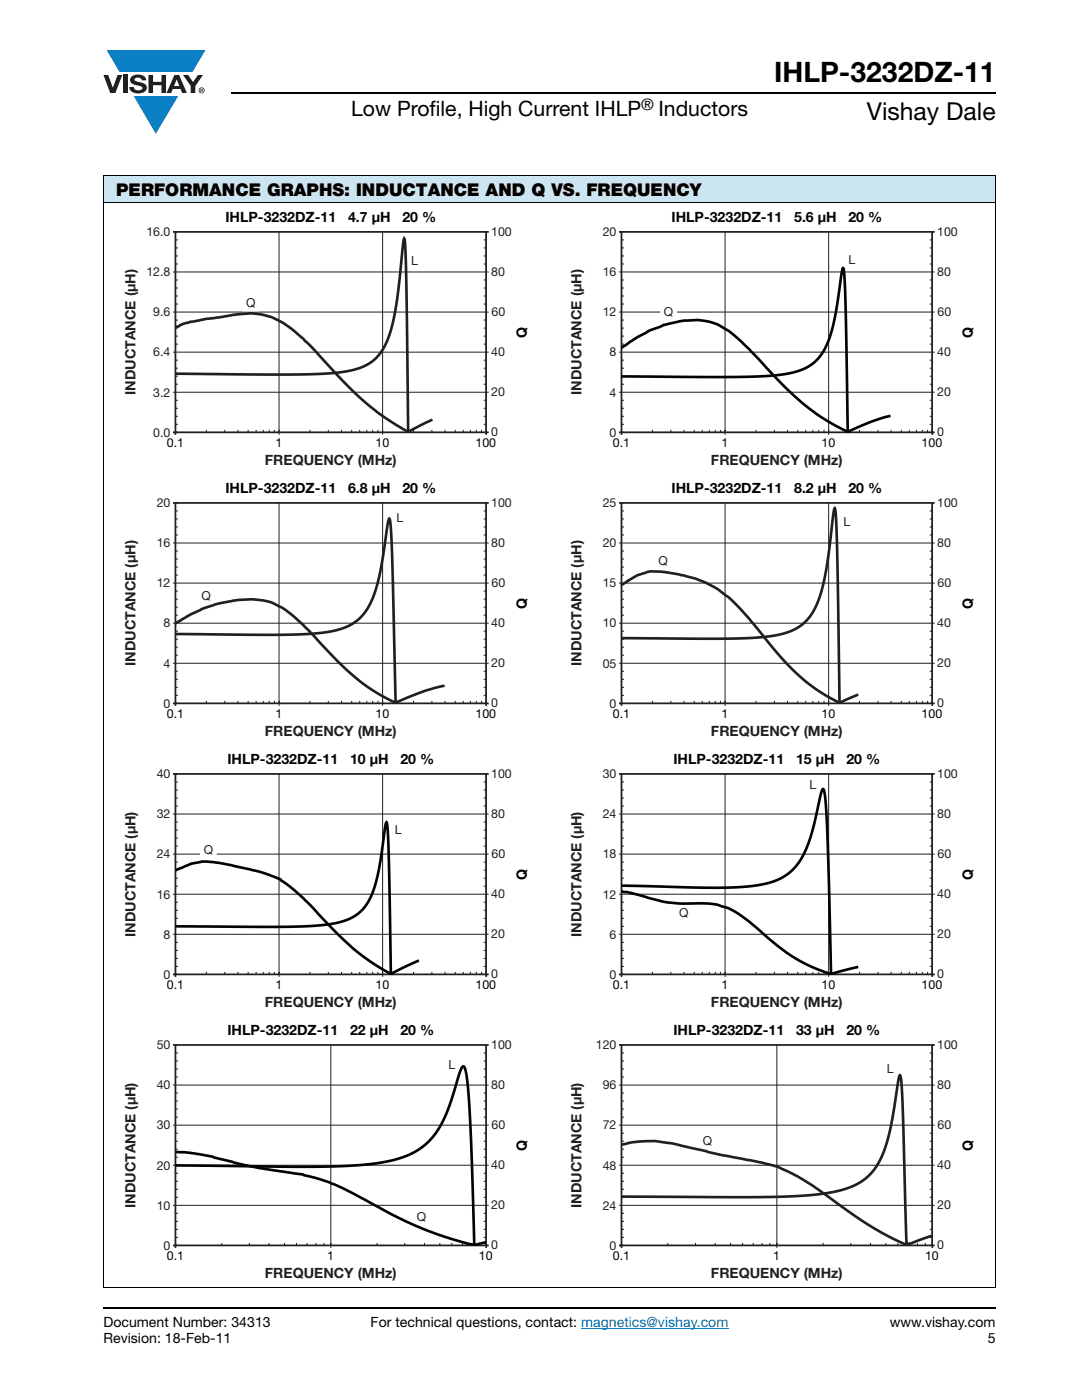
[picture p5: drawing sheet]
<svg xmlns="http://www.w3.org/2000/svg" width="216mm" height="279mm" viewBox="0 0 216 279" stroke-linecap="round" stroke-linejoin="round" font-family="sans-serif">
<g fill="#0a7fc3">
<path d="M21.3 10h19.7l-2.6 4.3h-1.1h-13.5z"/>
<path d="M26.7 19.2h8.9l-4.5 7.5z"/>
</g>
<g fill="#231f20">
<path d="M20.6 15h1l.9 2.5 1-2.5h.9l-1.4 3.6h-1z"/>
<path d="M24.6 15h.9v3.6h-.9z"/>
<path d="M26.3 15.3a2.1 2.1 0 0 1 2.8 .3l.1 .4h-.9a.79 .79 0 0 0-.7-.5 .79 .79 0 0 0-.8 .4l.3 .3 1 .2a1.08 1.08 0 0 1 1.2 1 1.08 1.08 0 0 1-1.1 1.2 1.73 1.73 0 0 1-2.4-1.2h.9a.96 .96 0 0 0 .8 .6 .96 .96 0 0 0 .9-.4 1.31 1.31 0 0 0-1.2-.6 1.03 1.03 0 0 1-1.1-.6 1.03 1.03 0 0 1 .2-1.1z"/>
<path d="M29.6 15h.9v1.3h1.7v-1.3h.9v3.6h-.9v-1.6h-1.7v1.6h-.9z"/>
<path d="M36.5 15h1.1l.9 1.4 1-1.4h1l-1.5 2.2v1.4h-.9v-1.4z"/>
<path d="M35.3 15.9l.5 1.3h-1.1zM34.8 15l-1.6 3.6h1l.3-.8h1.5l.3 .8h1l-1.6-3.6z"/>
<path d="M39.8 18a.46 .46 0 0 1 .9 0 .46 .46 0 0 1-.9 0zM39.6 18a.6 .6 0 0 0 1.2 0 .6 .6 0 0 0-1.2 0z"/>
<path d="M40.1 17.8h.2v.2h-.2zM40 17.7v.7h.1v-.3l.4 .3-.2-.3 .2-.2-.1-.2z"/>
</g>
<path d="M116 265.1h29.4" fill="none" stroke="#007ec4" stroke-width=".2"/>
<path d="M46.1 18.6h152.5M20.6 261h178" fill="none" stroke="#000" stroke-width=".36"/>
<path d="M20.6 35h178v5.5h-178z" fill="#cce5f3"/>
<path d="M20.6 35h178.1M20.6 35.1v221.7M198.6 35.1v221.7M20.6 40.5h178.1M20.6 256.9h178.1" fill="none" stroke="#000" stroke-width=".2"/>
<path d="M24.7 41.9h81v51.5h-81z" fill="#fff"/>
<g fill="none" stroke="#231f20" stroke-width=".2">
<path d="M34.5 54.3h62.5M35 55.9h.5M35 57.5h.5M35 59.1h.5M35 47.9h.5M35 49.5h.5M35 51.1h.5M35 52.7h.5M34.5 62.3h62.5M34.5 78.3h62.5M35 63.9h.5M35 65.5h.5"/>
<path d="M35 67.1h.5M35 68.7h.5M35 71.9h.5M35 73.5h.5M35 75.1h.5M35 76.7h.5M35 79.9h.5M35 60.7h.5M97 70.3h-62.5M35 81.5h.5M35 83.1h.5M35 84.7h.5"/>
</g>
<path d="M34.5 46.3h.5M35 46.3h62v40h-62zM34.5 86.3h.5" fill="none" stroke="#231f20" stroke-width=".35"/>
<path d="M48.5 59h3v3h-3z" fill="#fff"/>
<path d="M48.5 59h3v3h-3z" fill="none" stroke="#fff" stroke-width=".35"/>
<path d="M81.2 50.7h3v3h-3z" fill="#fff"/>
<path d="M81.2 50.7h3v3h-3z" fill="none" stroke="#fff" stroke-width=".35"/>
<path d="M97 46.3h.5M35 86.3v.5M97.5 86.3h-.5v.5" fill="none" stroke="#231f20" stroke-width=".35"/>
<g fill="none" stroke="#231f20" stroke-width=".2">
<path d="M55.7 46.3v40.5M76.3 46.3v40.5M96.5 55.9h.5M96.5 57.5h.5M96.5 59.1h.5M96.5 47.9h.5M96.5 49.5h.5M96.5 51.1h.5M96.5 52.7h.5M97 54.3h.5M96.5 63.9h.5M96.5 65.5h.5"/>
<path d="M96.5 67.1h.5M96.5 68.7h.5M96.5 71.9h.5M96.5 73.5h.5M96.5 75.1h.5M96.5 76.7h.5M96.5 79.9h.5M96.5 60.7h.5M97 62.3h.5M97 78.3h.5M97 70.3h.5M35 85.8v.5"/>
<path d="M41.2 85.8v.5M44.9 85.8v.5M47.5 85.8v.5M49.5 85.8v.5M51.1 85.8v.5M52.5 85.8v.5M53.7 85.8v.5M54.8 85.8v.5M61.8 85.8v.5M65.5 85.8v.5M68.1 85.8v.5M70.2 85.8v.5"/>
<path d="M71.8 85.8v.5M73.2 85.8v.5M74.4 85.8v.5M75.4 85.8v.5M82.5 85.8v.5M86.2 85.8v.5M88.8 85.8v.5M90.8 85.8v.5M92.4 85.8v.5M93.9 85.8v.5M95 85.8v.5M96.1 85.8v.5"/>
<path d="M96.5 81.5h.5M96.5 83.1h.5M96.5 84.7h.5M97 85.8v.5"/>
</g>
<path d="M35 74.6l20.4 .2 9-.2 3.1-.3 2.4-.3 2-.6 1.6-.8 1.4-1 1.3-1.6 1-1.9 .8-2.1 .6-2.7 .6-3.1 1.4-12.6a156.1 156.1 0 0 1 .6 16.1l.2 22.6M35 65.1a1.11 1.11 0 0 0 1.2-.3l1.9-.6 2.8-.5 6.9-1 3-.1 1.4 .2 2.1 .6 2.5 1.2 3.7 3 8 8.5 4.5 4.3 3.4 2.6 4.3 2.8a.89 .89 0 0 0 1.5 0l4.1-2" fill="none" stroke="#231f20" stroke-width=".53"/>
<path d="M113.7 41.9h81v51.5h-81z" fill="#fff"/>
<g fill="none" stroke="#231f20" stroke-width=".2">
<path d="M123.5 54.3h62.5M124 55.9h.5M124 57.5h.5M124 59.1h.5M124 47.9h.5M124 49.5h.5M124 51.1h.5M124 52.7h.5M123.5 62.3h62.5M123.5 78.3h62.5M124 63.9h.5M124 65.5h.5"/>
<path d="M124 67.1h.5M124 68.7h.5M124 71.9h.5M124 73.5h.5M124 75.1h.5M124 76.7h.5M124 79.9h.5M124 60.7h.5M186 70.3h-62.5M124 81.5h.5M124 83.1h.5M124 84.7h.5"/>
</g>
<path d="M123.5 46.3h.5M124 46.3h62v40h-62zM123.5 86.3h.5" fill="none" stroke="#231f20" stroke-width=".35"/>
<path d="M131.9 60.8h3v3h-3z" fill="#fff"/>
<path d="M131.9 60.8h3v3h-3z" fill="none" stroke="#fff" stroke-width=".35"/>
<path d="M168.5 50.5h3v3h-3z" fill="#fff"/>
<path d="M168.5 50.5h3v3h-3z" fill="none" stroke="#fff" stroke-width=".35"/>
<path d="M186 46.3h.5M124 86.3v.5M186.5 86.3h-.5v.5" fill="none" stroke="#231f20" stroke-width=".35"/>
<g fill="none" stroke="#231f20" stroke-width=".2">
<path d="M144.7 46.3v40.5M165.3 46.3v40.5M185.5 55.9h.5M185.5 57.5h.5M185.5 59.1h.5M185.5 47.9h.5M185.5 49.5h.5M185.5 51.1h.5M185.5 52.7h.5M186 54.3h.5M185.5 63.9h.5M185.5 65.5h.5"/>
<path d="M185.5 67.1h.5M185.5 68.7h.5M185.5 71.9h.5M185.5 73.5h.5M185.5 75.1h.5M185.5 76.7h.5M185.5 79.9h.5M185.5 60.7h.5M186 62.3h.5M186 78.3h.5M186 70.3h.5M124 85.8v.5"/>
<path d="M130.2 85.8v.5M133.9 85.8v.5M136.5 85.8v.5M138.5 85.8v.5M140.1 85.8v.5M141.5 85.8v.5M142.7 85.8v.5M143.8 85.8v.5M150.8 85.8v.5M154.5 85.8v.5M157.1 85.8v.5M159.2 85.8v.5"/>
<path d="M160.8 85.8v.5M162.2 85.8v.5M163.4 85.8v.5M164.4 85.8v.5M171.5 85.8v.5M175.2 85.8v.5M177.8 85.8v.5M179.8 85.8v.5M181.4 85.8v.5M182.9 85.8v.5M184 85.8v.5M185.1 85.8v.5"/>
<path d="M185.5 81.5h.5M185.5 83.1h.5M185.5 84.7h.5M186 85.8v.5"/>
</g>
<path d="M124 75.1l19.5 .2 8.1-.2 5.4-.5 2-.5 1.7-.6 1.6-1 1.1-1.1 1-1.5 1-2 1.2-4.6 1.3-8.8 .3-1a96.5 96.5 0 0 1 .6 12.7l.4 20.1M124 69.4l3.1-2.1 2.4-1.3 3-1.2 3.9-.8 2.6-.1 2.2 .2 1.5 .4 2.7 1.5 2 1.7 2.1 2 7.1 7.5 3.6 3.3 3.7 2.7 4.5 2.6a1.49 1.49 0 0 0 1.9-.2l3.9-1.6 3.5-1" fill="none" stroke="#020303" stroke-width=".53"/>
<path d="M24.7 96h81v51.5h-81z" fill="#fff"/>
<g fill="none" stroke="#231f20" stroke-width=".2">
<path d="M34.5 108.4h62.5M34.5 116.4h62.5M35 118h.5M35 119.6h.5M35 110h.5M35 111.6h.5M35 113.2h.5M35 114.8h.5M35 102h.5M35 103.6h.5M35 105.2h.5M35 106.8h.5"/>
<path d="M34.5 124.4h62.5M34.5 132.4h62.5M35 121.2h.5M35 122.8h.5M35 126h.5M35 127.6h.5M35 129.2h.5M35 130.8h.5M35 134h.5M35 135.6h.5M35 137.2h.5M35 138.8h.5"/>
</g>
<path d="M34.5 100.4h.5M35 100.4h62v40h-62zM34.5 140.4h.5" fill="none" stroke="#231f20" stroke-width=".35"/>
<path d="M39.7 117.6h3v3h-3z" fill="#fff"/>
<path d="M39.7 117.6h3v3h-3z" fill="none" stroke="#fff" stroke-width=".35"/>
<path d="M78.3 102h3v3h-3z" fill="#fff"/>
<path d="M78.3 102h3v3h-3z" fill="none" stroke="#fff" stroke-width=".35"/>
<path d="M97 100.4h.5M35 140.4v.5M97.5 140.4h-.5v.5" fill="none" stroke="#231f20" stroke-width=".35"/>
<g fill="none" stroke="#231f20" stroke-width=".2">
<path d="M55.7 100.4v40.5M76.3 100.4v40.5M96.5 118h.5M96.5 119.6h.5M96.5 110h.5M96.5 111.6h.5M96.5 113.2h.5M96.5 114.8h.5M96.5 102h.5M96.5 103.6h.5M96.5 105.2h.5M96.5 106.8h.5"/>
<path d="M97 108.4h.5M97 116.4h.5M35 139.9v.5M41.2 139.9v.5M44.9 139.9v.5M47.5 139.9v.5M49.5 139.9v.5M51.1 139.9v.5M52.5 139.9v.5M53.7 139.9v.5M54.8 139.9v.5M61.8 139.9v.5"/>
<path d="M65.5 139.9v.5M68.1 139.9v.5M70.2 139.9v.5M71.8 139.9v.5M73.2 139.9v.5M74.4 139.9v.5M75.4 139.9v.5M82.5 139.9v.5M86.2 139.9v.5M88.8 139.9v.5M90.8 139.9v.5M92.4 139.9v.5"/>
<path d="M93.9 139.9v.5M95 139.9v.5M96.1 139.9v.5M96.5 121.2h.5M96.5 122.8h.5M96.5 126h.5M96.5 127.6h.5M96.5 129.2h.5M96.5 130.8h.5M96.5 134h.5M96.5 135.6h.5M96.5 137.2h.5"/>
<path d="M96.5 138.8h.5M97 139.9v.5M97 132.4h.5M97 124.4h.5"/>
</g>
<path d="M35 126.5l18.1 .2 7.9-.1 5.3-.6 1.9-.6 1.7-.7 1.6-1 1.2-1.4 1.1-1.7 .9-2 1.2-4.9 1.4-9 .4-1.2a90.3 90.3 0 0 1 .7 12.3l.5 24.6M35 124.4l3.1-1.8 2.1-1 3-1.1 4.6-.8 2.8-.1 2.5 .3 1.2 .4 1.8 .9 1.7 1.2 2.8 2.4 6.6 7 3.2 3 3.7 2.8 4.3 2.4h1l5.6-2.2 3.7-1" fill="none" stroke="#231f20" stroke-width=".53"/>
<path d="M113.7 96h81v51.5h-81z" fill="#fff"/>
<g fill="none" stroke="#231f20" stroke-width=".2">
<path d="M123.5 108.4h62.5M123.5 116.4h62.5M124 118h.5M124 119.6h.5M124 110h.5M124 111.6h.5M124 113.2h.5M124 114.8h.5M124 102h.5M124 103.6h.5M124 105.2h.5M124 106.8h.5"/>
<path d="M123.5 124.4h62.5M123.5 132.4h62.5M124 121.2h.5M124 122.8h.5M124 126h.5M124 127.6h.5M124 129.2h.5M124 130.8h.5M124 134h.5M124 135.6h.5M124 137.2h.5M124 138.8h.5"/>
</g>
<path d="M123.5 100.4h.5M124 100.4h62v40h-62zM123.5 140.4h.5" fill="none" stroke="#231f20" stroke-width=".35"/>
<path d="M130.9 110.6h3v3h-3z" fill="#fff"/>
<path d="M130.9 110.6h3v3h-3z" fill="none" stroke="#fff" stroke-width=".35"/>
<path d="M167.5 102.8h3v3h-3z" fill="#fff"/>
<path d="M167.5 102.8h3v3h-3z" fill="none" stroke="#fff" stroke-width=".35"/>
<path d="M186 100.4h.5M124 140.4v.5M186.5 140.4h-.5v.5" fill="none" stroke="#231f20" stroke-width=".35"/>
<g fill="none" stroke="#231f20" stroke-width=".2">
<path d="M144.7 100.4v40.5M165.3 100.4v40.5M185.5 118h.5M185.5 119.6h.5M185.5 110h.5M185.5 111.6h.5M185.5 113.2h.5M185.5 114.8h.5M185.5 102h.5M185.5 103.6h.5M185.5 105.2h.5M185.5 106.8h.5"/>
<path d="M186 108.4h.5M186 116.4h.5M124 139.9v.5M130.2 139.9v.5M133.9 139.9v.5M136.5 139.9v.5M138.5 139.9v.5M140.1 139.9v.5M141.5 139.9v.5M142.7 139.9v.5M143.8 139.9v.5M150.8 139.9v.5"/>
<path d="M154.5 139.9v.5M157.1 139.9v.5M159.2 139.9v.5M160.8 139.9v.5M162.2 139.9v.5M163.4 139.9v.5M164.4 139.9v.5M171.5 139.9v.5M175.2 139.9v.5M177.8 139.9v.5M179.8 139.9v.5M181.4 139.9v.5"/>
<path d="M182.9 139.9v.5M184 139.9v.5M185.1 139.9v.5M185.5 121.2h.5M185.5 122.8h.5M185.5 126h.5M185.5 127.6h.5M185.5 129.2h.5M185.5 130.8h.5M185.5 134h.5M185.5 135.6h.5M185.5 137.2h.5"/>
<path d="M185.5 138.8h.5M186 132.4h.5M186 124.4h.5M186 139.9v.5"/>
</g>
<path d="M124 116.8l3.2-2 2.7-.8 2.7 .1 4.1 .8 2.2 .6 2 .8 1.6 .9 2.9 2 2.2 2.2 1.9 2.1 6.1 7.4 3.4 3.5 3.5 2.9 4.3 2.6a1.75 1.75 0 0 0 2-.3l2.5-1M124 127.4l18.6 .1 7.7-.2 3-.3 2.3-.4 2-.6 1.6-.7 1.5-1.2 1.2-1.5 1-1.9 .8-2.2 1.3-5.6 1.3-10.2 .3-1.3 .2 2.2 .2 5.9 .5 30.9" fill="none" stroke="#231f20" stroke-width=".53"/>
<path d="M24.7 150.1h81v51.4h-81z" fill="#fff"/>
<g fill="none" stroke="#231f20" stroke-width=".2">
<path d="M35 156.1h.5M35 157.7h.5M35 159.3h.5M34.5 162.5h62.5M34.5 170.5h62.5M35 172.1h.5M35 173.7h.5M35 175.3h.5M35 176.9h.5M35 164.1h.5M35 165.7h.5M35 167.3h.5"/>
<path d="M35 168.9h.5M35 160.9h.5M97 178.5h-62.5M34.5 186.5h62.5M35 180.1h.5M35 181.7h.5M35 183.3h.5M35 184.9h.5M35 188.1h.5M35 189.7h.5M35 191.3h.5M35 192.9h.5"/>
</g>
<path d="M34.5 154.5h.5M35 154.5h62v40h-62zM34.5 194.5h.5" fill="none" stroke="#231f20" stroke-width=".35"/>
<path d="M40.1 168.3h3v3h-3z" fill="#fff"/>
<path d="M40.1 168.3h3v3h-3z" fill="none" stroke="#fff" stroke-width=".35"/>
<path d="M78 164.2h3v3h-3z" fill="#fff"/>
<path d="M78 164.2h3v3h-3z" fill="none" stroke="#fff" stroke-width=".35"/>
<path d="M97 154.5h.5M35 194.5v.5M97.5 194.5h-.5v.5" fill="none" stroke="#231f20" stroke-width=".35"/>
<g fill="none" stroke="#231f20" stroke-width=".2">
<path d="M55.7 154.5v40.5M76.3 154.5v40.5M96.5 156.1h.5M96.5 157.7h.5M96.5 159.3h.5M96.5 172.1h.5M96.5 173.7h.5M96.5 175.3h.5M96.5 176.9h.5M96.5 164.1h.5M96.5 165.7h.5M96.5 167.3h.5"/>
<path d="M96.5 168.9h.5M96.5 160.9h.5M97 162.5h.5M97 170.5h.5M97 178.5h.5M35 194v.5M41.2 194v.5M44.9 194v.5M47.5 194v.5M49.5 194v.5M51.1 194v.5M52.5 194v.5"/>
<path d="M53.7 194v.5M54.8 194v.5M61.8 194v.5M65.5 194v.5M68.1 194v.5M70.2 194v.5M71.8 194v.5M73.2 194v.5M74.4 194v.5M75.4 194v.5M82.5 194v.5M86.2 194v.5"/>
<path d="M88.8 194v.5M90.8 194v.5M92.4 194v.5M93.9 194v.5M95 194v.5M96.1 194v.5M96.5 180.1h.5M96.5 181.7h.5M96.5 183.3h.5M96.5 184.9h.5M96.5 188.1h.5M96.5 189.7h.5"/>
<path d="M96.5 191.3h.5M96.5 192.9h.5M97 194v.5M97 186.5h.5"/>
</g>
<path d="M35 173.7l3.3-1.4 2.1-.4 2.2 .2 3.6 .6 5.7 1.3 4 1.5 4.6 3.7 5.9 6.2 3.8 3.7 3.5 2.6 3.6 2.3a1.26 1.26 0 0 0 1.7-.2l4.6-2.1M35 184.9l18.8 .1 7.2-.1 5.3-.6 2.1-.4 1.5-.6 1.5-.9 1.1-1.1 1-1.3 .8-1.8 .7-2.1 .6-2.5 1.2-8.5 .4-1 .2 1.7 .2 4.6 .4 24.1" fill="none" stroke="#020303" stroke-width=".53"/>
<path d="M113.7 150.1h81v51.4h-81z" fill="#fff"/>
<g fill="none" stroke="#231f20" stroke-width=".2">
<path d="M124 156.1h.5M124 157.7h.5M124 159.3h.5M123.5 162.5h62.5M123.5 170.5h62.5M124 172.1h.5M124 173.7h.5M124 175.3h.5M124 176.9h.5M124 164.1h.5M124 165.7h.5M124 167.3h.5"/>
<path d="M124 168.9h.5M124 160.9h.5M186 178.5h-62.5M123.5 186.5h62.5M124 180.1h.5M124 181.7h.5M124 183.3h.5M124 184.9h.5M124 188.1h.5M124 189.7h.5M124 191.3h.5M124 192.9h.5"/>
</g>
<path d="M123.5 154.5h.5M124 154.5h62v40h-62zM123.5 194.5h.5" fill="none" stroke="#231f20" stroke-width=".35"/>
<path d="M135 180.8h3v3h-3z" fill="#fff"/>
<path d="M135 180.8h3v3h-3z" fill="none" stroke="#fff" stroke-width=".35"/>
<path d="M160.7 155.3h3v3h-3z" fill="#fff"/>
<path d="M160.7 155.3h3v3h-3z" fill="none" stroke="#fff" stroke-width=".35"/>
<path d="M186 154.5h.5M124 194.5v.5M186.5 194.5h-.5v.5" fill="none" stroke="#231f20" stroke-width=".35"/>
<g fill="none" stroke="#231f20" stroke-width=".2">
<path d="M144.7 154.5v40.5M165.3 154.5v40.5M185.5 156.1h.5M185.5 157.7h.5M185.5 159.3h.5M185.5 172.1h.5M185.5 173.7h.5M185.5 175.3h.5M185.5 176.9h.5M185.5 164.1h.5M185.5 165.7h.5M185.5 167.3h.5"/>
<path d="M185.5 168.9h.5M185.5 160.9h.5M186 162.5h.5M186 170.5h.5M186 178.5h.5M124 194v.5M130.2 194v.5M133.9 194v.5M136.5 194v.5M138.5 194v.5M140.1 194v.5M141.5 194v.5"/>
<path d="M142.7 194v.5M143.8 194v.5M150.8 194v.5M154.5 194v.5M157.1 194v.5M159.2 194v.5M160.8 194v.5M162.2 194v.5M163.4 194v.5M164.4 194v.5M171.5 194v.5M175.2 194v.5"/>
<path d="M177.8 194v.5M179.8 194v.5M181.4 194v.5M182.9 194v.5M184 194v.5M185.1 194v.5M185.5 180.1h.5M185.5 181.7h.5M185.5 183.3h.5M185.5 184.9h.5M185.5 188.1h.5M185.5 189.7h.5"/>
<path d="M185.5 191.3h.5M185.5 192.9h.5M186 186.5h.5M186 194v.5"/>
</g>
<path d="M124 176.7l15.9 .5 6.6-.1 5.2-.5 2.1-.5 1.8-.7 1.6-1 1.3-1.2 1.1-1.3 1-1.9 1.4-3.8 1.7-7.5 .4-1.2a.86 .86 0 0 1 .5 1.1l.3 3.7 .3 7.1 .6 25.1M124 178l2 .2 7 1.9 2.4 .2 6.3 .1 1.4 .1 1.9 .6 2.2 1.2 2.2 1.6 4.5 3.9 3 2.3 2.4 1.5 2.5 1.3 2.7 1.1 1.4 .3 5.4-1.3" fill="none" stroke="#020303" stroke-width=".53"/>
<path d="M24.7 204.2h81v51.5h-81z" fill="#fff"/>
<g fill="none" stroke="#231f20" stroke-width=".2">
<path d="M34.5 216.5h62.5M35 218.1h.5M35 219.7h.5M35 210.1h.5M35 211.7h.5M35 213.3h.5M35 214.9h.5M34.5 224.5h62.5M34.5 232.5h62.5M35 226.1h.5M35 227.7h.5M35 229.3h.5"/>
<path d="M35 230.9h.5M35 234.1h.5M35 235.7h.5M35 237.3h.5M35 238.9h.5M35 221.3h.5M35 222.9h.5M34.5 240.5h62.5M35 242.1h.5M35 243.7h.5M35 245.3h.5M35 246.9h.5"/>
</g>
<path d="M34.5 208.5h.5M35 208.5h62v40h-62zM34.5 248.5h.5" fill="none" stroke="#231f20" stroke-width=".35"/>
<path d="M82.6 241.4h3v3h-3z" fill="#fff"/>
<path d="M82.6 241.4h3v3h-3z" fill="none" stroke="#fff" stroke-width=".35"/>
<path d="M88.7 211h3v3h-3z" fill="#fff"/>
<path d="M88.7 211h3v3h-3z" fill="none" stroke="#fff" stroke-width=".35"/>
<path d="M97 208.5h.5M35 248.5v.5M97.5 248.5h-.5v.5" fill="none" stroke="#231f20" stroke-width=".35"/>
<g fill="none" stroke="#231f20" stroke-width=".2">
<path d="M66 208.5v40.5M96.5 218.1h.5M96.5 219.7h.5M96.5 210.1h.5M96.5 211.7h.5M96.5 213.3h.5M96.5 214.9h.5M97 216.5h.5M96.5 226.1h.5M96.5 227.7h.5M96.5 229.3h.5M96.5 230.9h.5"/>
<path d="M96.5 234.1h.5M96.5 235.7h.5M96.5 237.3h.5M96.5 238.9h.5M96.5 221.3h.5M96.5 222.9h.5M97 224.5h.5M97 232.5h.5M35 248v.5M44.3 248v.5M49.8 248v.5M53.7 248v.5"/>
<path d="M56.8 248v.5M59.2 248v.5M61.3 248v.5M63.1 248v.5M64.6 248v.5M75.3 248v.5M80.8 248v.5M84.7 248v.5M87.8 248v.5M90.2 248v.5M92.3 248v.5M94.1 248v.5"/>
<path d="M95.6 248v.5M96.5 242.1h.5M96.5 243.7h.5M96.5 245.3h.5M96.5 246.9h.5M97 248v.5M97 240.5h.5"/>
</g>
<path d="M35 232.6l23.3 .3 8.6-.1 7.4-.5 2.8-.5 2.4-.6 2.2-.8 2-1.1 1.7-1.3 1.3-1.6 1.4-2 1-2.3 2.2-6.7a6.2 6.2 0 0 1 1.1-2.6 3.3 3.3 0 0 1 .8 2.4l.4 4.4 .3 6.7 .7 22.3M35 229.9l2.9 .2 4.5 .7 6.8 1.8 2.7 .5 8.5 1.3 3.1 .8 2.2 .8 2.8 1.2 11.2 5.9 6.1 2.7 4 1.4 4 1.1 1 .1 2.2-.5" fill="none" stroke="#020303" stroke-width=".53"/>
<path d="M113.7 204.2h81v51.5h-81z" fill="#fff"/>
<g fill="none" stroke="#231f20" stroke-width=".2">
<path d="M123.5 216.5h62.5M124 218.1h.5M124 219.7h.5M124 210.1h.5M124 211.7h.5M124 213.3h.5M124 214.9h.5M123.5 224.5h62.5M123.5 232.5h62.5M124 226.1h.5M124 227.7h.5M124 229.3h.5"/>
<path d="M124 230.9h.5M124 234.1h.5M124 235.7h.5M124 237.3h.5M124 238.9h.5M124 221.3h.5M124 222.9h.5M123.5 240.5h62.5M124 242.1h.5M124 243.7h.5M124 245.3h.5M124 246.9h.5"/>
</g>
<path d="M123.5 208.5h.5M124 208.5h62v40h-62zM123.5 248.5h.5" fill="none" stroke="#231f20" stroke-width=".35"/>
<path d="M139.7 226.2h3v3h-3z" fill="#fff"/>
<path d="M139.7 226.2h3v3h-3z" fill="none" stroke="#fff" stroke-width=".35"/>
<path d="M176.2 211.8h3v3h-3z" fill="#fff"/>
<path d="M176.2 211.8h3v3h-3z" fill="none" stroke="#fff" stroke-width=".35"/>
<path d="M186 208.5h.5M124 248.5v.5M186.5 248.5h-.5v.5" fill="none" stroke="#231f20" stroke-width=".35"/>
<g fill="none" stroke="#231f20" stroke-width=".2">
<path d="M155 208.5v40.5M185.5 218.1h.5M185.5 219.7h.5M185.5 210.1h.5M185.5 211.7h.5M185.5 213.3h.5M185.5 214.9h.5M186 216.5h.5M185.5 226.1h.5M185.5 227.7h.5M185.5 229.3h.5M185.5 230.9h.5"/>
<path d="M185.5 234.1h.5M185.5 235.7h.5M185.5 237.3h.5M185.5 238.9h.5M185.5 221.3h.5M185.5 222.9h.5M186 224.5h.5M186 232.5h.5M124 248v.5M133.3 248v.5M138.8 248v.5M142.7 248v.5"/>
<path d="M145.8 248v.5M148.2 248v.5M150.3 248v.5M152.1 248v.5M153.6 248v.5M155 248v.5M164.3 248v.5M169.8 248v.5M173.7 248v.5M176.8 248v.5M179.2 248v.5M181.3 248v.5"/>
<path d="M183.1 248v.5M184.6 248v.5M185.5 242.1h.5M185.5 243.7h.5M185.5 245.3h.5M185.5 246.9h.5M186 248v.5M186 240.5h.5"/>
</g>
<path d="M124 238.8l24.8 .1 9.3-.2 3.9-.2 3.4-.4 2.6-.6 2.2-.8 1.8-1 1.7-1.4 1.3-1.7 1.1-2.1 .8-2.2 .6-2.5 1.7-10.1 .3-1 .1-.1a121.8 121.8 0 0 1 .8 14.4l.5 19.5M124 228.4l2.5-.5 2.3-.1 1.8-.1 3.4 .5 10 2.3 7.7 1.5 3.6 .9 2.9 1.4 2.2 1.2 2 1.3 10.4 7.3 3.4 2.1 3.7 1.8a3.4 3.4 0 0 0 2.9-.3l3.1-1.1" fill="none" stroke="#231f20" stroke-width=".53"/>
<text font-size="5.6" x="154.5" y="16.4">IHLP-3232DZ-11</text>
<text font-size="4.9" x="173" y="24">Vishay Dale</text>
<g font-size="4.2">
<text x="70.1" y="23.1">Low Profile, High Current IHLP</text>
<text x="131.4" y="23.1">Inductors</text>
</g>
<text font-size="3.5" x="23.2" y="39.1">PERFORMANCE GRAPHS: INDUCTANCE AND Q VS. FREQUENCY</text>
<text font-size="3.2" x="128" y="21.9">®</text>
<g font-size="2.8" fill="#020303">
<text x="45" y="44.2">IHLP-3232DZ-11</text>
<text x="69.5" y="44.2">4.7 μH</text>
<text x="80.3" y="44.2">20 %</text>
<text x="134" y="44.2">IHLP-3232DZ-11</text>
<text x="158.5" y="44.2">5.6 μH</text>
<text x="169.3" y="44.2">20 %</text>
<text x="45" y="98.3">IHLP-3232DZ-11</text>
<text x="69.5" y="98.3">6.8 μH</text>
<text x="80.3" y="98.3">20 %</text>
<text x="134" y="98.3">IHLP-3232DZ-11</text>
<text x="158.5" y="98.3">8.2 μH</text>
<text x="169.3" y="98.3">20 %</text>
<text x="45.4" y="152.4">IHLP-3232DZ-11</text>
<text x="69.9" y="152.4">10 μH</text>
<text x="79.9" y="152.4">20 %</text>
<text x="134.4" y="152.4">IHLP-3232DZ-11</text>
<text x="158.9" y="152.4">15 μH</text>
<text x="168.9" y="152.4">20 %</text>
<text x="45.4" y="206.5">IHLP-3232DZ-11</text>
<text x="69.9" y="206.5">22 μH</text>
<text x="79.9" y="206.5">20 %</text>
<text x="134.4" y="206.5">IHLP-3232DZ-11</text>
<text x="158.9" y="206.5">33 μH</text>
<text x="168.9" y="206.5">20 %</text>
</g>
<g font-size="2.8">
<text x="105.1" y="67.4" transform="rotate(-90 105.1 67.4)">Q</text>
<text x="194.1" y="67.4" transform="rotate(-90 194.1 67.4)">Q</text>
<text x="105.1" y="121.5" transform="rotate(-90 105.1 121.5)">Q</text>
<text x="194.1" y="121.5" transform="rotate(-90 194.1 121.5)">Q</text>
<text x="105.1" y="175.6" transform="rotate(-90 105.1 175.6)">Q</text>
<text x="194.1" y="175.6" transform="rotate(-90 194.1 175.6)">Q</text>
<text x="105.1" y="229.6" transform="rotate(-90 105.1 229.6)">Q</text>
<text x="194.1" y="229.6" transform="rotate(-90 194.1 229.6)">Q</text>
<text x="20.6" y="268.1">Revision: 18-Feb-11</text>
<text x="20.6" y="264.9">Document Number: 34313</text>
<text x="73.9" y="264.9">For technical questions, contact: magnetics@vishay.com</text>
<text x="177.5" y="264.9">www.vishay.com</text>
<text x="197.1" y="268.1">5</text>
</g>
<g font-size="2.8" fill="#231f20">
<text x="27" y="78.8" transform="rotate(-90 27 78.8)">INDUCTANCE (μH)</text>
<text x="116" y="78.8" transform="rotate(-90 116 78.8)">INDUCTANCE (μH)</text>
<text x="52.9" y="92.8">FREQUENCY (MHz)</text>
<text x="141.9" y="92.8">FREQUENCY (MHz)</text>
<text x="27" y="132.9" transform="rotate(-90 27 132.9)">INDUCTANCE (μH)</text>
<text x="116" y="132.9" transform="rotate(-90 116 132.9)">INDUCTANCE (μH)</text>
<text x="52.9" y="146.9">FREQUENCY (MHz)</text>
<text x="141.9" y="146.9">FREQUENCY (MHz)</text>
<text x="27" y="187" transform="rotate(-90 27 187)">INDUCTANCE (μH)</text>
<text x="116" y="187" transform="rotate(-90 116 187)">INDUCTANCE (μH)</text>
<text x="52.9" y="200.9">FREQUENCY (MHz)</text>
<text x="141.9" y="200.9">FREQUENCY (MHz)</text>
<text x="27" y="241.1" transform="rotate(-90 27 241.1)">INDUCTANCE (μH)</text>
<text x="116" y="241.1" transform="rotate(-90 116 241.1)">INDUCTANCE (μH)</text>
<text x="52.9" y="255">FREQUENCY (MHz)</text>
<text x="141.9" y="255">FREQUENCY (MHz)</text>
</g>
<g font-size="2.5" fill="#231f20">
<text x="29.2" y="47.1">16.0</text>
<text x="98" y="47.1">100</text>
<text x="120.3" y="47.1">20</text>
<text x="187" y="47.1">100</text>
<text x="82" y="53">L</text>
<text x="169.3" y="52.7">L</text>
<text x="29.2" y="55.1">12.8</text>
<text x="98" y="55.1">80</text>
<text x="120.3" y="55.1">16</text>
<text x="187" y="55.1">80</text>
<text x="30.6" y="63.1">9.6</text>
<text x="49.1" y="61.2">Q</text>
<text x="98.1" y="63.1">60</text>
<text x="120.3" y="63.1">12</text>
<text x="132.5" y="63">Q</text>
<text x="187.1" y="63.1">60</text>
<text x="30.6" y="71.1">6.4</text>
<text x="98" y="71.1">40</text>
<text x="121.6" y="71.1">8</text>
<text x="187" y="71.1">40</text>
<text x="30.6" y="79.2">3.2</text>
<text x="98" y="79.1">20</text>
<text x="121.6" y="79.2">4</text>
<text x="187" y="79.1">20</text>
<text x="30.6" y="87.2">0.0</text>
<text x="98" y="87.1">0</text>
<text x="121.6" y="87.2">0</text>
<text x="187" y="87.1">0</text>
<text x="31.3" y="101.2">20</text>
<text x="98" y="101.2">100</text>
<text x="120.3" y="101.2">25</text>
<text x="187" y="101.2">100</text>
<text x="79.1" y="104.2">L</text>
<text x="168.3" y="105">L</text>
<text x="31.3" y="109.2">16</text>
<text x="98" y="109.2">80</text>
<text x="120.3" y="109.2">20</text>
<text x="131.4" y="112.8">Q</text>
<text x="187" y="109.2">80</text>
<text x="31.3" y="117.2">12</text>
<text x="40.2" y="119.8">Q</text>
<text x="98.1" y="117.2">60</text>
<text x="120.3" y="117.2">15</text>
<text x="187.1" y="117.2">60</text>
<text x="32.6" y="125.2">8</text>
<text x="98" y="125.2">40</text>
<text x="120.3" y="125.2">10</text>
<text x="187" y="125.2">40</text>
<text x="32.6" y="133.2">4</text>
<text x="98" y="133.2">20</text>
<text x="120.3" y="133.2">05</text>
<text x="187" y="133.2">20</text>
<text x="32.6" y="141.3">0</text>
<text x="98" y="141.2">0</text>
<text x="121.6" y="141.3">0</text>
<text x="187" y="141.2">0</text>
<text x="31.3" y="155.3">40</text>
<text x="98" y="155.3">100</text>
<text x="120.3" y="155.3">30</text>
<text x="187" y="155.3">100</text>
<text x="161.5" y="157.5">L</text>
<text x="31.3" y="163.3">32</text>
<text x="78.8" y="166.4">L</text>
<text x="98" y="163.3">80</text>
<text x="120.3" y="163.3">24</text>
<text x="187" y="163.3">80</text>
<text x="31.3" y="171.3">24</text>
<text x="40.6" y="170.5">Q</text>
<text x="98.1" y="171.3">60</text>
<text x="120.3" y="171.3">18</text>
<text x="187.1" y="171.3">60</text>
<text x="31.3" y="179.3">16</text>
<text x="98" y="179.3">40</text>
<text x="120.3" y="179.3">12</text>
<text x="187" y="179.3">40</text>
<text x="135.5" y="183.1">Q</text>
<text x="32.6" y="187.3">8</text>
<text x="98" y="187.3">20</text>
<text x="121.6" y="187.3">6</text>
<text x="187" y="187.3">20</text>
<text x="32.6" y="195.3">0</text>
<text x="98" y="195.2">0</text>
<text x="121.6" y="195.3">0</text>
<text x="187" y="195.2">0</text>
<text x="31.3" y="209.4">50</text>
<text x="98" y="209.4">100</text>
<text x="118.9" y="209.4">120</text>
<text x="187" y="209.4">100</text>
<text x="89.5" y="213.3">L</text>
<text x="177" y="214.1">L</text>
<text x="31.3" y="217.4">40</text>
<text x="98" y="217.4">80</text>
<text x="120.3" y="217.4">96</text>
<text x="187" y="217.4">80</text>
<text x="31.3" y="225.4">30</text>
<text x="98.1" y="225.4">60</text>
<text x="120.3" y="225.4">72</text>
<text x="187.1" y="225.4">60</text>
<text x="31.3" y="233.4">20</text>
<text x="98" y="233.3">40</text>
<text x="120.3" y="233.4">48</text>
<text x="140.3" y="228.5">Q</text>
<text x="187" y="233.3">40</text>
<text x="31.3" y="241.4">10</text>
<text x="83.2" y="243.7">Q</text>
<text x="98" y="241.3">20</text>
<text x="120.3" y="241.4">24</text>
<text x="187" y="241.3">20</text>
<text x="32.6" y="249.4">0</text>
<text x="98" y="249.3">0</text>
<text x="121.6" y="249.4">0</text>
<text x="187" y="249.3">0</text>
</g>
<g font-size="2.5" fill="#020303">
<text x="33.3" y="89.1">0.1</text>
<text x="55" y="89.1">1</text>
<text x="74.9" y="89.1">10</text>
<text x="94.9" y="89.1">100</text>
<text x="122.3" y="89.1">0.1</text>
<text x="144" y="89.1">1</text>
<text x="163.9" y="89.1">10</text>
<text x="183.9" y="89.1">100</text>
<text x="33.3" y="143.2">0.1</text>
<text x="55" y="143.2">1</text>
<text x="74.9" y="143.2">10</text>
<text x="94.9" y="143.2">100</text>
<text x="122.3" y="143.2">0.1</text>
<text x="144" y="143.2">1</text>
<text x="163.9" y="143.2">10</text>
<text x="183.9" y="143.2">100</text>
<text x="33.3" y="197.3">0.1</text>
<text x="55" y="197.3">1</text>
<text x="74.9" y="197.3">10</text>
<text x="94.9" y="197.3">100</text>
<text x="122.3" y="197.3">0.1</text>
<text x="144" y="197.3">1</text>
<text x="163.9" y="197.3">10</text>
<text x="183.9" y="197.3">100</text>
<text x="33.3" y="251.4">0.1</text>
<text x="65.3" y="251.4">1</text>
<text x="95.6" y="251.4">10</text>
<text x="122.3" y="251.4">0.1</text>
<text x="154.3" y="251.4">1</text>
<text x="184.6" y="251.4">10</text>
</g>
</svg>
